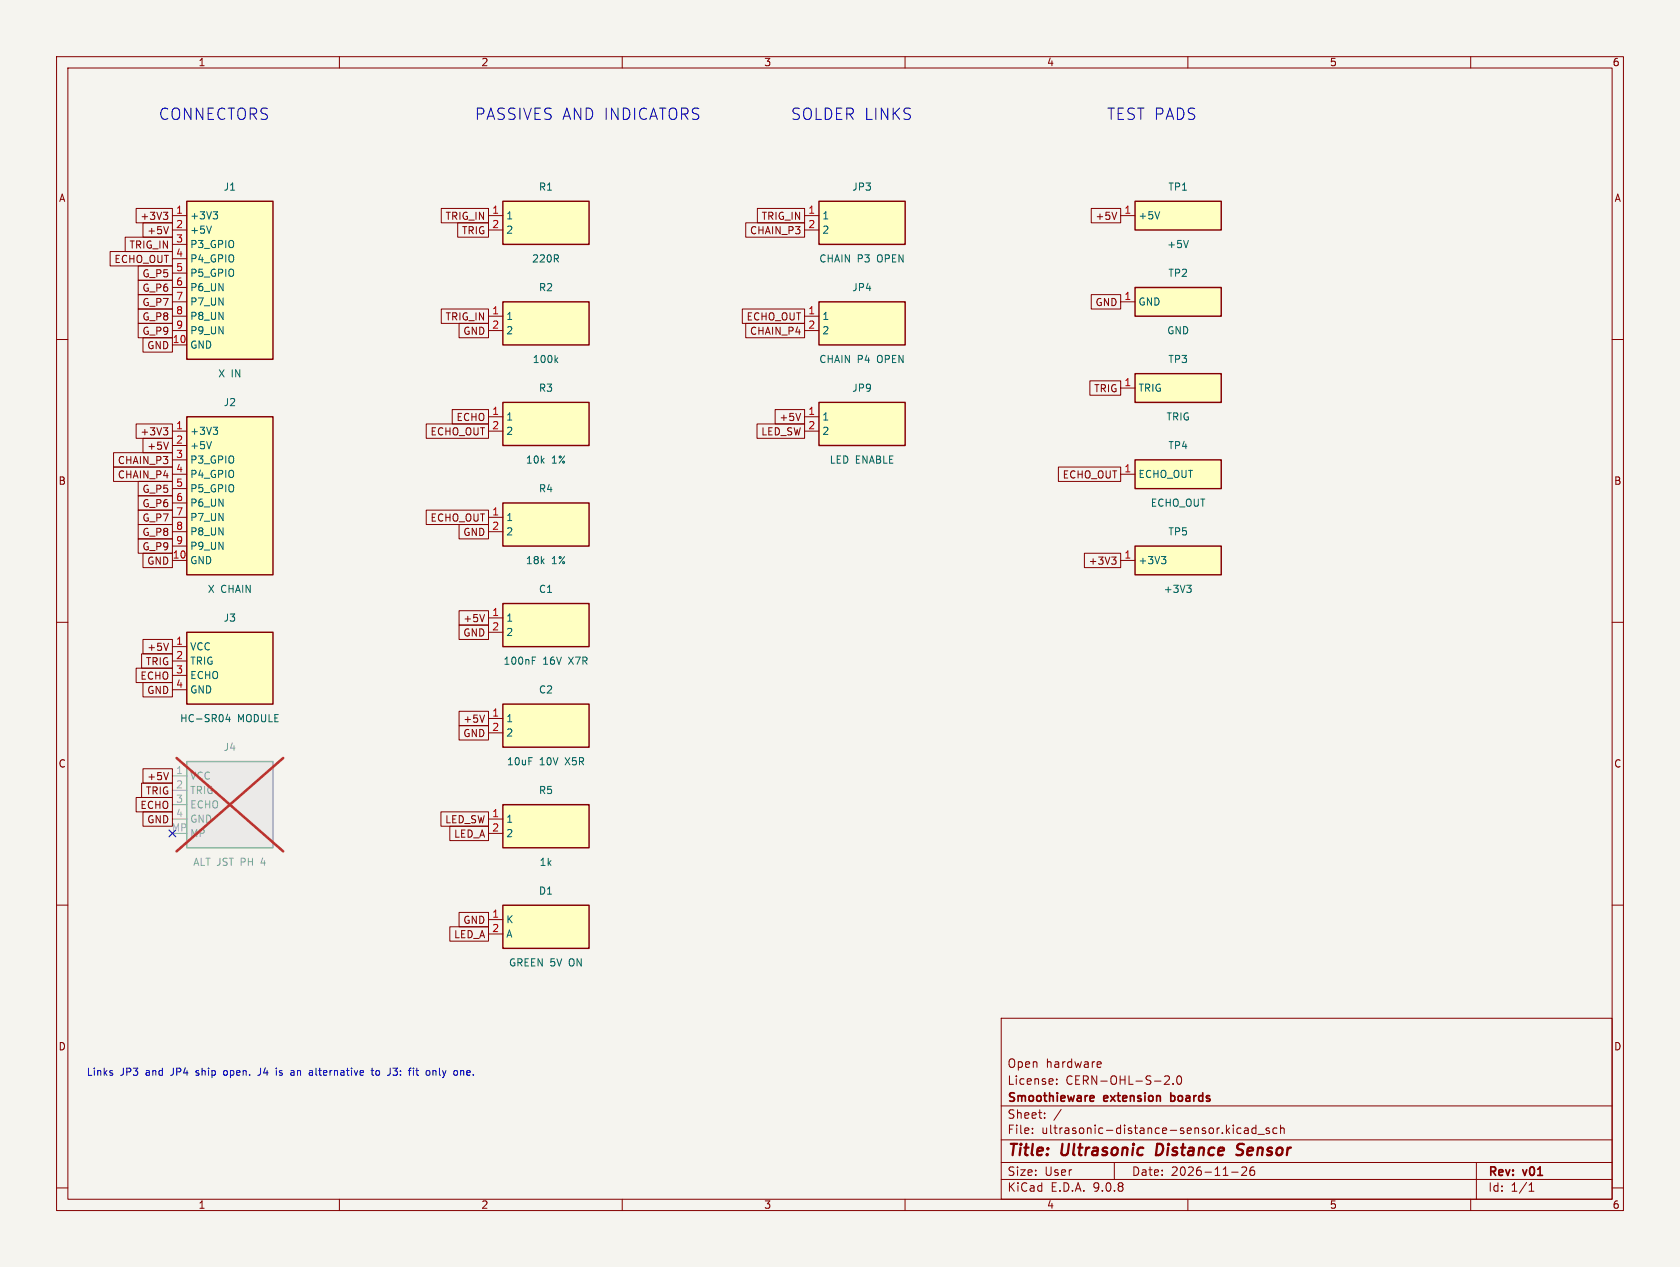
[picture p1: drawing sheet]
<svg xmlns="http://www.w3.org/2000/svg" width="297mm" height="224mm" viewBox="0 0 297 224" stroke-linecap="round" stroke-linejoin="round" font-family="sans-serif">
<path d="M0 0h297v224h-297z" fill="#f5f4ef" stroke="#f5f4ef" stroke-width=".18"/>
<g fill="none" stroke="#840000" stroke-width=".18">
<path d="M10 10h277v204h-277zM12 12h273v200h-273zM60 10v2M110 10v2M160 10v2M210 10v2M260 10v2M10 60h2M285 60h2M10 110h2M285 110h2M10 160h2"/>
<path d="M285 160h2M177 180h108v32h-108zM177 195.5h108M182.5 199.5v.1M184.7 197.6v.1M184.7 196.8v.1M186.8 191.6v.1M186.8 190.8v.1M187.6 196.1l-1.3 2M194.2 187.7l.4 .1 .1 .3-.7 .1M194.6 188.6l-.4 .1M205.9 190.4l.6-.2 .2 .2v.2l-.9 1.1h.9"/>
<path d="M207.4 191.6v.1M208.2 190.4l.2-.2a.81 .81 0 0 1 .6 .6 .81 .81 0 0 1-.3 .8l-.2 .1a.81 .81 0 0 1-.3-1.3zM218.8 199.5h.6M220 199.5h.6l.1 .9M220.7 199.8h-.5a.29 .29 0 0 0-.3 .3 .29 .29 0 0 0 .3 .3l.5-.1M222 199.5l-.4-.1-.3 .3v.4l.2 .2h.5M222 198.9v1.5M224.4 199.5l-.4-.1-.2 .2 .1 .2 .5 .2v.3h-.6M225.7 199.5l-.4-.1-.3 .3v.4l.2 .2h.5M226.4 199.6l.2-.2 .4 .1v.9M226.4 198.9v1.5M10 210h2"/>
<path d="M60 212v2M110 212v2M160 212v2M177 208.5h108M177 205.5h108M177 201.5h108M182.5 200.3v.1M197 205.5v3M210 212v2M217.7 207.2h1.2M218.8 200.3h.6M219.5 206.5l.6-.2 .2 .2 .1 .2-.9 1.1h.9"/>
<path d="M221.7 206.3a.59 .59 0 0 0-.7 .7v.5l.1 .2 .4 .1 .2-.1 .1-.5-.1-.2-.5-.1-.2 .3M222.4 200.6h1.1M260 212v2M261 205.5v6.5M270.3 210.6h.9M270.3 209.5l.4-.4v1.5M285 210h2"/>
</g>
<path d="M204.6 202.2l-.3 2h.5M219.6 204a.85 .85 0 0 1-1.1 .1M219.6 202.2l-.6 .1a.46 .46 0 0 0-.3 .5 .46 .46 0 0 0 .3 .4l.6 .2" fill="none" stroke="#840000" stroke-width=".4"/>
<path d="M192.9 193.7l.4 .1 .1 .3-.7 .1M193.3 194.6l-.4 .1M207 193.2v1.5M207 194.6l.1 .1M207.1 193.7l-.1 .1" fill="none" stroke="#840000" stroke-width=".3"/>
<path d="M88.9 35.6h15.2v7.6h-15.2z" fill="#ffffc2"/>
<path d="M88.9 35.6h15.2v7.6h-15.2z" fill="none" stroke="#840000" stroke-width=".25"/>
<path d="M86.4 38.1h2.5M86.4 40.7h2.5" fill="none" stroke="#840000" stroke-width=".18"/>
<path d="M33 111.8h15.3v12.7h-15.3z" fill="#ffffc2"/>
<path d="M33 111.8h15.3v12.7h-15.3z" fill="none" stroke="#840000" stroke-width=".25"/>
<path d="M30.5 114.3h2.5M30.5 116.9h2.5M30.5 119.4h2.5M30.5 121.9h2.5" fill="none" stroke="#840000" stroke-width=".18"/>
<path d="M40.2 126.3l-.3 .9h.8M40.5 126.8v.8" fill="none" stroke="#006464" stroke-width=".18"/>
<path d="M88.9 106.7h15.2v7.6h-15.2z" fill="#ffffc2"/>
<path d="M88.9 106.7h15.2v7.6h-15.2z" fill="none" stroke="#840000" stroke-width=".25"/>
<path d="M86.4 109.2h2.5M86.4 111.8h2.5" fill="none" stroke="#840000" stroke-width=".18"/>
<path d="M94.1 116.8h.4M94.1 116.2h.6" fill="none" stroke="#006464" stroke-width=".18"/>
<path d="M33 73.7h15.3v27.9h-15.3z" fill="#ffffc2"/>
<path d="M33 73.7h15.3v27.9h-15.3z" fill="none" stroke="#840000" stroke-width=".25"/>
<path d="M30.5 76.2h2.5M30.5 78.8h2.5M30.5 81.3h2.5M30.5 83.8h2.5M30.5 86.4h2.5M30.5 88.9h2.5M30.5 91.5h2.5M30.5 94h2.5M30.5 96.5h2.5M30.5 99.1h2.5" fill="none" stroke="#840000" stroke-width=".18"/>
<path d="M37.4 78.1l-.4 1.2M37.7 75.5h.8l-.5 .5M38.2 76l.3 .3v.3l-.3 .2" fill="none" stroke="#006464" stroke-width=".18"/>
<path d="M88.9 160h15.2v7.7h-15.2z" fill="#ffffc2"/>
<path d="M88.9 160h15.2v7.7h-15.2z" fill="none" stroke="#840000" stroke-width=".25"/>
<path d="M86.4 162.6h2.5M86.4 165.1h2.5" fill="none" stroke="#840000" stroke-width=".18"/>
<path d="M88.9 124.5h15.2v7.6h-15.2z" fill="#ffffc2"/>
<path d="M88.9 124.5h15.2v7.6h-15.2z" fill="none" stroke="#840000" stroke-width=".25"/>
<path d="M86.4 127h2.5M86.4 129.6h2.5" fill="none" stroke="#840000" stroke-width=".18"/>
<path d="M33 134.6h15.3v15.3h-15.3z" fill="#ebeae8"/>
<path d="M33 134.6h15.3v15.3h-15.3z" fill="none" stroke="#9c9b98" stroke-width=".25"/>
<path d="M30.5 137.2h2.5M30.5 139.7h2.5M30.5 142.3h2.5M30.5 144.8h2.5" fill="none" stroke="#9c9b98" stroke-width=".18"/>
<path d="M31.2 134l18.9 16.5M50.1 134l-18.9 16.5" fill="none" stroke="#e12e31" stroke-width=".46"/>
<path d="M88.9 142.3h15.2v7.6h-15.2z" fill="#ffffc2"/>
<path d="M88.9 142.3h15.2v7.6h-15.2z" fill="none" stroke="#840000" stroke-width=".25"/>
<path d="M86.4 144.8h2.5M86.4 147.3h2.5" fill="none" stroke="#840000" stroke-width=".18"/>
<path d="M33 35.6h15.3v27.9h-15.3z" fill="#ffffc2"/>
<path d="M33 35.6h15.3v27.9h-15.3z" fill="none" stroke="#840000" stroke-width=".25"/>
<path d="M30.5 38.1h2.5M30.5 40.7h2.5M30.5 43.2h2.5M30.5 45.7h2.5M30.5 48.3h2.5M30.5 50.8h2.5M30.5 53.4h2.5M30.5 55.9h2.5M30.5 58.4h2.5M30.5 61h2.5" fill="none" stroke="#840000" stroke-width=".18"/>
<path d="M37.4 40l-.4 1.2M37.7 37.4h.8l-.5 .5M38.2 37.9l.3 .3v.3l-.3 .2" fill="none" stroke="#006464" stroke-width=".18"/>
<path d="M144.8 53.4h15.2v7.6h-15.2z" fill="#ffffc2"/>
<path d="M144.8 53.4h15.2v7.6h-15.2z" fill="none" stroke="#840000" stroke-width=".25"/>
<path d="M142.2 55.9h2.6M142.2 58.4h2.6" fill="none" stroke="#840000" stroke-width=".18"/>
<path d="M144.8 71.1h15.2v7.7h-15.2z" fill="#ffffc2"/>
<path d="M144.8 71.1h15.2v7.7h-15.2z" fill="none" stroke="#840000" stroke-width=".25"/>
<path d="M142.2 73.7h2.6M142.2 76.2h2.6" fill="none" stroke="#840000" stroke-width=".18"/>
<path d="M88.9 53.4h15.2v7.6h-15.2z" fill="#ffffc2"/>
<path d="M88.9 53.4h15.2v7.6h-15.2z" fill="none" stroke="#840000" stroke-width=".25"/>
<path d="M86.4 55.9h2.5M86.4 58.4h2.5" fill="none" stroke="#840000" stroke-width=".18"/>
<path d="M98.2 63.6l.4 .5M98.6 63.3l-.5 .4" fill="none" stroke="#006464" stroke-width=".18"/>
<path d="M88.9 71.1h15.2v7.7h-15.2z" fill="#ffffc2"/>
<path d="M88.9 71.1h15.2v7.7h-15.2z" fill="none" stroke="#840000" stroke-width=".25"/>
<path d="M86.4 73.7h2.5M86.4 76.2h2.5" fill="none" stroke="#840000" stroke-width=".18"/>
<path d="M88.9 88.9h15.2v7.6h-15.2z" fill="#ffffc2"/>
<path d="M88.9 88.9h15.2v7.6h-15.2z" fill="none" stroke="#840000" stroke-width=".25"/>
<path d="M86.4 91.5h2.5M86.4 94h2.5" fill="none" stroke="#840000" stroke-width=".18"/>
<path d="M200.7 81.3h15.2v5.1h-15.2z" fill="#ffffc2"/>
<path d="M200.7 81.3h15.2v5.1h-15.2z" fill="none" stroke="#840000" stroke-width=".25"/>
<path d="M198.1 83.8h2.6" fill="none" stroke="#840000" stroke-width=".18"/>
<path d="M144.8 35.6h15.2v7.6h-15.2z" fill="#ffffc2"/>
<path d="M144.8 35.6h15.2v7.6h-15.2z" fill="none" stroke="#840000" stroke-width=".25"/>
<path d="M142.2 38.1h2.6M142.2 40.7h2.6" fill="none" stroke="#840000" stroke-width=".18"/>
<path d="M200.7 50.8h15.2v5.1h-15.2z" fill="#ffffc2"/>
<path d="M200.7 50.8h15.2v5.1h-15.2z" fill="none" stroke="#840000" stroke-width=".25"/>
<path d="M198.1 53.4h2.6" fill="none" stroke="#840000" stroke-width=".18"/>
<path d="M200.7 35.6h15.2v5.1h-15.2z" fill="#ffffc2"/>
<path d="M200.7 35.6h15.2v5.1h-15.2z" fill="none" stroke="#840000" stroke-width=".25"/>
<path d="M198.1 38.1h2.6" fill="none" stroke="#840000" stroke-width=".18"/>
<path d="M205 37.4l-.4 1.3M210.1 42.5l-.4 1.3" fill="none" stroke="#006464" stroke-width=".18"/>
<path d="M200.7 66.1h15.2v5h-15.2z" fill="#ffffc2"/>
<path d="M200.7 66.1h15.2v5h-15.2z" fill="none" stroke="#840000" stroke-width=".25"/>
<path d="M198.1 68.6h2.6" fill="none" stroke="#840000" stroke-width=".18"/>
<path d="M200.7 96.5h15.2v5.1h-15.2z" fill="#ffffc2"/>
<path d="M200.7 96.5h15.2v5.1h-15.2z" fill="none" stroke="#840000" stroke-width=".25"/>
<g fill="none" stroke="#840000" stroke-width=".18">
<path d="M24.1 36.9h6.4v2.5h-6.4zM25.3 39.4h5.2v2.5h-5.2zM28.9 37.5h.8l-.5 .5M29.4 38l.3 .2v.4l-.3 .2M78 36.9h8.4v2.5h-8.4zM80.9 39.4h5.5v2.5h-5.5zM131.8 39.4h10.4v2.5h-10.4zM133.9 36.9h8.3v2.5h-8.3zM192.9 36.9h5.2v2.5h-5.2zM197.4 37.5l-.4 1.3M19.5 44.5h11v2.5h-11zM22.1 41.9h8.4v2.6h-8.4z"/>
<path d="M24.4 52.1h6.1v2.5h-6.1zM24.4 49.6h6.1v2.5h-6.1zM24.4 47h6.1v2.6h-6.1zM24.4 57.2h6.1v2.5h-6.1zM24.4 54.6h6.1v2.6h-6.1zM25.3 59.7h5.2v2.6h-5.2zM29.8 40.1l-.4 1.2M78 54.6h8.4v2.6h-8.4zM81.2 57.2h5.2v2.5h-5.2zM131.2 54.6h11v2.6h-11zM131.8 57.2h10.4v2.5h-10.4zM192.9 52.1h5.2v2.5h-5.2z"/>
<path d="M24.1 75h6.4v2.5h-6.4zM25.3 77.5h5.2v2.5h-5.2zM28.9 75.6h.8l-.5 .5M29.4 76.1l.3 .2v.4l-.3 .2M29.8 78.2l-.4 1.2M75.3 75h11.1v2.5h-11.1zM79.9 72.4h6.5v2.6h-6.5zM133.8 75h8.4v2.5h-8.4zM137 72.4h5.2v2.6h-5.2zM141.5 73.1l-.4 1.3M192.7 67.3h5.4v2.6h-5.4zM20.1 82.6h10.4v2.5h-10.4z"/>
<path d="M20.1 80h10.4v2.6h-10.4zM24.4 95.3h6.1v2.5h-6.1zM24.4 90.2h6.1v2.5h-6.1zM24.4 87.7h6.1v2.5h-6.1zM24.4 85.1h6.1v2.6h-6.1zM24.4 92.7h6.1v2.6h-6.1zM25.3 97.8h5.2v2.6h-5.2zM75.3 90.2h11.1v2.5h-11.1zM81.2 92.7h5.2v2.6h-5.2zM187.1 82.6h11v2.5h-11zM191.7 97.8h6.4v2.6h-6.4zM196.5 98.5h.8l-.4 .5"/>
<path d="M197.1 99l.2 .2v.3l-.2 .3M198.1 99.1h2.6M24.1 118.1h6.4v2.6h-6.4zM25 115.6h5.5v2.5h-5.5zM25.3 113.1h5.2v2.5h-5.2zM29.8 113.7l-.4 1.3M81.2 108h5.2v2.5h-5.2zM81.2 110.5h5.2v2.6h-5.2zM85.7 108.6l-.5 1.3M25 138.5h5.5v2.5h-5.5zM25.3 120.7h5.2v2.5h-5.2zM25.3 135.9h5.2v2.6h-5.2z"/>
<path d="M29.8 136.6l-.4 1.3M81.2 125.8h5.2v2.5h-5.2zM81.2 128.3h5.2v2.5h-5.2zM85.7 126.4l-.5 1.3M24.1 141h6.4v2.5h-6.4zM25.3 143.5h5.2v2.6h-5.2zM78 143.5h8.4v2.6h-8.4zM79.5 146.1h6.9v2.5h-6.9zM79.5 163.9h6.9v2.5h-6.9zM81.2 161.3h5.2v2.6h-5.2z"/>
</g>
<path d="M205.3 98.4h.8l-.4 .5M205.9 98.9l.2 .2v.3l-.2 .3M209.8 103.5h.8l-.4 .5M210.3 104l.3 .2v.3l-.3 .2" fill="none" stroke="#006464" stroke-width=".18"/>
<path d="M29.9 146.7l1.2 1.3M31.1 146.7l-1.2 1.3" fill="none" stroke="#000084" stroke-width=".18"/>
<g fill="none" stroke="#0000c2" stroke-width=".18">
<path d="M19.9 189.7v.3M39.7 189.3l-.2 .2 .2 .5M46 189.9l-.4 .2M51.6 189.3h.3l.1 .8M52 190l-.4 .1M52 189.6h-.4M55.1 189.3l.2 .1v.7M55.3 190l-.2 .1M55.3 189.6h-.2M65.6 189.3h.5M65.8 188.8v1.1l.3 .2M66.9 189.3h-.3l-.2 .2 .1 .5 .4 .1"/>
<path d="M69.5 190l.5 .1M69.5 188.8h.8l-.5 .5h.2M73.5 189.3h.5M73.7 188.8v1.1l.2 .2M76.5 189.4l.4-.1 .2 .1M76.5 189.3v.8M81.4 189.4l.2-.1h.3l.1 .8"/>
</g>
<g font-size="2.8" fill="#0000c2">
<text x="27.9" y="21.4">CONNECTORS</text>
<text x="83.8" y="21.4">PASSIVES AND INDICATORS</text>
<text x="139.7" y="21.4">SOLDER LINKS</text>
<text x="195.6" y="21.4">TEST PADS</text>
</g>
<g font-size="2.8" fill="#840000">
<text x="178" y="204.9">Title:</text>
<text x="187.7" y="204.9">Ultrasonic</text>
<text x="205.2" y="204.9">Distance</text>
<text x="220.3" y="204.9">Sensor</text>
</g>
<g font-size="2.1" fill="#840000">
<text x="178" y="189">Open</text>
<text x="184.9" y="189">hardware</text>
<text x="178" y="195.2">Smoothieware</text>
<text x="178" y="192">License:</text>
<text x="188.4" y="192">CERN-OHL-S-2.0</text>
<text x="195.2" y="195.2">extension</text>
<text x="207.6" y="195.2">boards</text>
<text x="178" y="200.7">File:</text>
<text x="178" y="198">Sheet:</text>
<text x="184.1" y="200.7">ultrasonic-distance-sensor.kicad_sch</text>
<text x="178" y="208.1">Size:</text>
<text x="184.7" y="208.1">User</text>
<text x="200" y="208.1">Date:</text>
<text x="207" y="208.1">2026-11-26</text>
<text x="263" y="208.3">Rev:</text>
<text x="269.4" y="208.3">v01</text>
<text x="178" y="210.9">KiCad</text>
<text x="185.7" y="210.9">E.D.A.</text>
<text x="193.3" y="210.9">9.0.8</text>
<text x="263" y="210.9">Id:</text>
<text x="267.1" y="210.9">1/1</text>
</g>
<g font-size="1.8" fill="#840000">
<text x="35" y="11.9">1</text>
<text x="85" y="11.9">2</text>
<text x="135" y="11.9">3</text>
<text x="185" y="11.9">4</text>
<text x="235" y="11.9">5</text>
<text x="285" y="11.9">6</text>
<text x="10.3" y="35.9">A</text>
<text x="285.3" y="35.9">A</text>
<text x="24.7" y="39.1">+3V3</text>
<text x="25.9" y="41.6">+5V</text>
<text x="78.7" y="39.1">TRIG_IN</text>
<text x="81.6" y="41.6">TRIG</text>
<text x="132.5" y="41.6">CHAIN_P3</text>
<text x="134.5" y="39.1">TRIG_IN</text>
<text x="193.6" y="39.1">+5V</text>
<text x="20.1" y="46.7">ECHO_OUT</text>
<text x="22.8" y="44.2">TRIG_IN</text>
<text x="25.1" y="51.8">G_P6</text>
<text x="25.1" y="49.2">G_P5</text>
<text x="25.1" y="54.3">G_P7</text>
<text x="25.1" y="59.4">G_P9</text>
<text x="25.1" y="56.9">G_P8</text>
<text x="78.7" y="56.9">TRIG_IN</text>
<text x="81.8" y="59.4">GND</text>
<text x="131.9" y="56.9">ECHO_OUT</text>
<text x="132.5" y="59.4">CHAIN_P4</text>
<text x="193.6" y="54.3">GND</text>
<text x="25.9" y="61.9">GND</text>
<text x="193.3" y="69.6">TRIG</text>
<text x="24.7" y="77.2">+3V3</text>
<text x="76" y="77.2">ECHO_OUT</text>
<text x="80.6" y="74.6">ECHO</text>
<text x="134.5" y="77.2">LED_SW</text>
<text x="137.7" y="74.6">+5V</text>
<text x="20.7" y="82.3">CHAIN_P3</text>
<text x="25.9" y="79.7">+5V</text>
<text x="10.3" y="85.9">B</text>
<text x="20.7" y="84.8">CHAIN_P4</text>
<text x="25.1" y="89.9">G_P6</text>
<text x="25.1" y="87.3">G_P5</text>
<text x="187.8" y="84.8">ECHO_OUT</text>
<text x="285.3" y="85.9">B</text>
<text x="25.1" y="92.4">G_P7</text>
<text x="25.1" y="95">G_P8</text>
<text x="76" y="92.4">ECHO_OUT</text>
<text x="81.8" y="95">GND</text>
<text x="25.1" y="97.5">G_P9</text>
<text x="25.9" y="100">GND</text>
<text x="192.4" y="100">+3V3</text>
<text x="81.8" y="110.2">+5V</text>
<text x="81.8" y="112.7">GND</text>
<text x="25.7" y="117.8">TRIG</text>
<text x="25.9" y="115.3">+5V</text>
<text x="24.7" y="120.4">ECHO</text>
<text x="25.9" y="122.9">GND</text>
<text x="81.8" y="128">+5V</text>
<text x="81.8" y="130.5">GND</text>
<text x="10.3" y="135.9">C</text>
<text x="285.3" y="135.9">C</text>
<text x="24.7" y="143.2">ECHO</text>
<text x="25.7" y="140.7">TRIG</text>
<text x="25.9" y="138.1">+5V</text>
<text x="25.9" y="145.8">GND</text>
<text x="78.6" y="145.8">LED_SW</text>
<text x="80.2" y="148.3">LED_A</text>
<text x="80.2" y="166.1">LED_A</text>
<text x="81.8" y="163.5">GND</text>
<text x="10.3" y="185.9">D</text>
<text x="285.3" y="185.9">D</text>
<text x="35" y="213.9">1</text>
<text x="85" y="213.9">2</text>
<text x="135" y="213.9">3</text>
<text x="185" y="213.9">4</text>
<text x="235" y="213.9">5</text>
<text x="285" y="213.9">6</text>
</g>
<g font-size="1.8" fill="#006464">
<text x="39.4" y="33.9">J1</text>
<text x="95.2" y="33.9">R1</text>
<text x="150.6" y="33.9">JP3</text>
<text x="206.5" y="33.9">TP1</text>
<text x="33.5" y="39">+3V3</text>
<text x="33.5" y="41.5">+5V</text>
<text x="89.4" y="39">1</text>
<text x="89.4" y="41.5">2</text>
<text x="145.3" y="39">1</text>
<text x="145.3" y="41.5">2</text>
<text x="201.2" y="39">+5V</text>
<text x="33.5" y="44.1">P3_GPIO</text>
<text x="33.5" y="46.6">P4_GPIO</text>
<text x="94" y="46.6">220R</text>
<text x="144.7" y="46.6">CHAIN</text>
<text x="151.5" y="46.6">P3</text>
<text x="155.2" y="46.6">OPEN</text>
<text x="206.2" y="44.1">+5V</text>
<text x="33.5" y="49.1">P5_GPIO</text>
<text x="33.5" y="51.7">P6_UN</text>
<text x="95.2" y="51.7">R2</text>
<text x="150.6" y="51.7">JP4</text>
<text x="206.5" y="49.1">TP2</text>
<text x="33.5" y="54.2">P7_UN</text>
<text x="33.5" y="56.8">P8_UN</text>
<text x="33.5" y="59.3">P9_UN</text>
<text x="89.4" y="56.8">1</text>
<text x="89.4" y="59.3">2</text>
<text x="145.3" y="56.8">1</text>
<text x="145.3" y="59.3">2</text>
<text x="201.2" y="54.2">GND</text>
<text x="206.2" y="59.3">GND</text>
<text x="33.5" y="61.8">GND</text>
<text x="94.1" y="64.4">100k</text>
<text x="144.7" y="64.4">CHAIN</text>
<text x="151.5" y="64.4">P4</text>
<text x="155.2" y="64.4">OPEN</text>
<text x="206.5" y="64.4">TP3</text>
<text x="38.5" y="66.9">X IN</text>
<text x="95.2" y="69.5">R3</text>
<text x="150.6" y="69.5">JP9</text>
<text x="201.2" y="69.5">TRIG</text>
<text x="33.5" y="77.1">+3V3</text>
<text x="39.4" y="72">J2</text>
<text x="89.4" y="74.5">1</text>
<text x="89.4" y="77.1">2</text>
<text x="145.3" y="74.5">1</text>
<text x="145.3" y="77.1">2</text>
<text x="206.1" y="74.5">TRIG</text>
<text x="33.5" y="79.6">+5V</text>
<text x="33.5" y="82.2">P3_GPIO</text>
<text x="92.9" y="82.2">10k</text>
<text x="97.5" y="82.2">1%</text>
<text x="146.6" y="82.2">LED ENABLE</text>
<text x="206.5" y="79.6">TP4</text>
<text x="33.5" y="84.7">P4_GPIO</text>
<text x="33.5" y="87.2">P5_GPIO</text>
<text x="33.5" y="89.8">P6_UN</text>
<text x="95.2" y="87.2">R4</text>
<text x="201.2" y="84.7">ECHO_OUT</text>
<text x="203.3" y="89.8">ECHO_OUT</text>
<text x="33.5" y="92.3">P7_UN</text>
<text x="33.5" y="94.9">P8_UN</text>
<text x="89.4" y="92.3">1</text>
<text x="89.4" y="94.9">2</text>
<text x="206.5" y="94.9">TP5</text>
<text x="33.5" y="97.4">P9_UN</text>
<text x="33.5" y="99.9">GND</text>
<text x="92.9" y="99.9">18k</text>
<text x="97.5" y="99.9">1%</text>
<text x="201.2" y="99.9">+3V3</text>
<text x="36.6" y="105">X CHAIN</text>
<text x="95.2" y="105">C1</text>
<text x="205.6" y="105">+3V3</text>
<text x="39.4" y="110.1">J3</text>
<text x="89.4" y="110.1">1</text>
<text x="89.4" y="112.6">2</text>
<text x="33.5" y="115.2">VCC</text>
<text x="33.5" y="117.7">TRIG</text>
<text x="88.9" y="117.7">100nF</text>
<text x="96" y="117.7">16V</text>
<text x="100.6" y="117.7">X7R</text>
<text x="33.5" y="120.3">ECHO</text>
<text x="33.5" y="122.8">GND</text>
<text x="95.2" y="122.8">C2</text>
<text x="31.7" y="127.9">HC-SR04</text>
<text x="42" y="127.9">MODULE</text>
<text x="89.4" y="127.9">1</text>
<text x="89.4" y="130.4">2</text>
<text x="89.5" y="135.5">10uF</text>
<text x="95.4" y="135.5">10V</text>
<text x="100" y="135.5">X5R</text>
<text x="95.2" y="140.6">R5</text>
<text x="89.4" y="145.7">1</text>
<text x="89.4" y="148.2">2</text>
<text x="95.3" y="153.3">1k</text>
<text x="95.2" y="158.4">D1</text>
<text x="89.4" y="163.4">K</text>
<text x="89.4" y="166">A</text>
<text x="89.9" y="171.1">GREEN 5V</text>
<text x="100.7" y="171.1">ON</text>
</g>
<g font-size="1.8" fill="#a90000">
<text x="31" y="37.9">1</text>
<text x="31" y="40.4">2</text>
<text x="86.9" y="37.9">1</text>
<text x="86.9" y="40.4">2</text>
<text x="142.8" y="37.9">1</text>
<text x="142.8" y="40.4">2</text>
<text x="198.7" y="37.9">1</text>
<text x="31" y="42.9">3</text>
<text x="31" y="45.5">4</text>
<text x="31" y="48">5</text>
<text x="31" y="50.6">6</text>
<text x="31" y="53.1">7</text>
<text x="198.7" y="53.1">1</text>
<text x="31" y="55.6">8</text>
<text x="31" y="58.2">9</text>
<text x="86.9" y="55.6">1</text>
<text x="86.9" y="58.2">2</text>
<text x="142.8" y="55.6">1</text>
<text x="142.8" y="58.2">2</text>
<text x="30.4" y="60.7">10</text>
<text x="198.7" y="68.3">1</text>
<text x="31" y="76">1</text>
<text x="86.9" y="73.4">1</text>
<text x="86.9" y="76">2</text>
<text x="142.8" y="73.4">1</text>
<text x="142.8" y="76">2</text>
<text x="31" y="78.5">2</text>
<text x="31" y="81">3</text>
<text x="31" y="83.6">4</text>
<text x="198.7" y="83.6">1</text>
<text x="31" y="86.1">5</text>
<text x="31" y="88.7">6</text>
<text x="31" y="91.2">7</text>
<text x="31" y="93.7">8</text>
<text x="86.9" y="91.2">1</text>
<text x="86.9" y="93.7">2</text>
<text x="30.4" y="98.8">10</text>
<text x="31" y="96.3">9</text>
<text x="198.7" y="98.8">1</text>
<text x="86.9" y="109">1</text>
<text x="86.9" y="111.5">2</text>
<text x="31" y="114.1">1</text>
<text x="31" y="116.6">2</text>
<text x="31" y="119.1">3</text>
<text x="31" y="121.7">4</text>
<text x="86.9" y="126.8">1</text>
<text x="86.9" y="129.3">2</text>
<text x="86.9" y="144.5">1</text>
<text x="86.9" y="147.1">2</text>
<text x="86.9" y="162.3">1</text>
<text x="86.9" y="164.9">2</text>
</g>
<g font-size="1.8" fill="#a5a4a2">
<text x="31" y="136.9">1</text>
<text x="31" y="139.5">2</text>
<text x="31" y="142">3</text>
<text x="30.3" y="147.1">MP</text>
<text x="31" y="144.5">4</text>
</g>
<g font-size="1.8" fill="#939391">
<text x="39.4" y="133">J4</text>
<text x="33.5" y="138">VCC</text>
<text x="33.5" y="140.6">TRIG</text>
<text x="33.5" y="143.1">ECHO</text>
<text x="33.5" y="145.7">GND</text>
<text x="33.5" y="148.2">MP</text>
<text x="34.1" y="153.3">ALT JST PH</text>
<text x="46.4" y="153.3">4</text>
</g>
<g font-size="1.8" fill="#0000c2">
<text x="15.2" y="190.3">Links</text>
<text x="21.2" y="190.3">JP3</text>
<text x="25.9" y="190.3">and</text>
<text x="30.5" y="190.3">JP4</text>
<text x="35.1" y="190.3">ship</text>
<text x="40.2" y="190.3">open.</text>
<text x="46.5" y="190.3">J4</text>
<text x="49.9" y="190.3">is</text>
<text x="52.7" y="190.3">an</text>
<text x="56.1" y="190.3">alternative</text>
<text x="67.4" y="190.3">to</text>
<text x="70.5" y="190.3">J3:</text>
<text x="74.4" y="190.3">fit</text>
<text x="77.6" y="190.3">only</text>
<text x="82.7" y="190.3">one.</text>
</g>
</svg>
